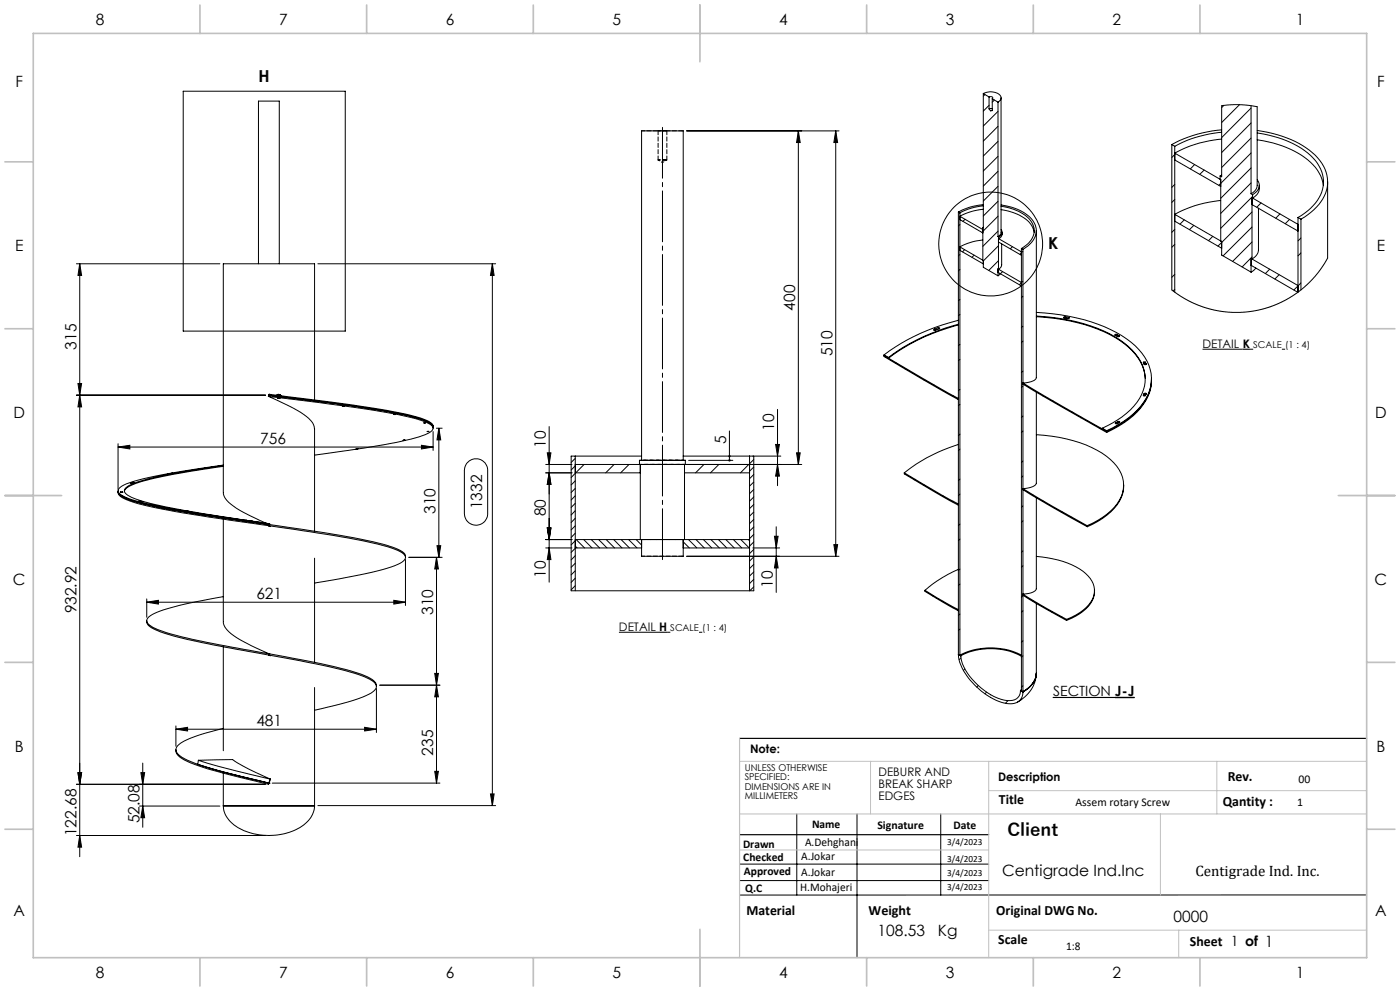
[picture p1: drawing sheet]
<svg xmlns="http://www.w3.org/2000/svg" width="420mm" height="297mm" viewBox="0 0 420 297" stroke-linecap="round" stroke-linejoin="round" font-family="sans-serif">
<g fill="none" stroke="#000" stroke-width=".3">
<path d="M55 27.3h48.6v71.9h-48.6zM206 39.2h45.7M239.5 39.2l.6 3.5h-1.1zM239.5 39.2v100M250.7 39.2v127.5M250.7 39.2l.6 3.5h-1.1zM295 28a4.2 4.2 0 0 1 5.3 1 1.45 1.45 0 0 1-.9 1.6M295 28v40.4l-.2-.1M295 28l1.7 1.1M295.5 28.3l-.5 .5M296.7 31.6l-1.7 1.7M296.7 29.1l.3-.1a.45 .45 0 0 1 .7 0 .45 .45 0 0 1 0 .6"/>
<path d="M296.7 32.6h1M296.7 29.1v3.5M297.7 29.6v3.6h-.5l-.5-.6M297.7 29.6l1.7 1M298.3 30l-.6 .6M299.4 33.4l-4.4 4.4M299.4 37.8l-4.4 4.5M299.4 30.6v40.3M300.3 29.3v40.4l-.1 .5-.8 .7M366.5 39.6a36.2 36.2 0 0 0-14.1 4.2M366.5 38.9a37.7 37.7 0 0 0-15 4.4M367.1 31.6l-.6 .6"/>
<path d="M371.9 31.4l-5.4 5.3M375.3 32.4l-8.8 8.8M375.3 36.9l-8.8 8.8M375.3 31.7v26.4M377.2 39.9a28 28 0 0 1 17.4 8.2 9.6 9.6 0 0 1-.7 13.6l-1.6 1.5-2.9 2M377.2 39.1a29.8 29.8 0 0 1 18.1 8.2 10.2 10.2 0 0 1-.4 14.8l-2.5 2.2-2.1 1.4M299.4 42.4l-4.4 4.4M299.4 46.8l-4.4 4.5M299.4 51.3l-4.4 4.5M299.4 55.8l-4.4 4.5M351.5 43.3v43.6l2.5 1.7 3.4 2 3.3 1.3 2.9 .9 4.1 .7 4.6 .1 3.3-.3 4-.9 3.9-1.4 3.4-1.8 3.5-2.4 3.4-3.1 2.4-3.1 2.1-3.2v-22.9M351.5 43.3l.9 .5"/>
<path d="M352.4 59.8l-.9 .9M352.4 55.3l-.9 .9M352.4 43.8v43.8M352.4 47.9l13.8 8M352.7 46l-1.2 1.2M358.4 49.3l-1.3 1.3M361.2 51l-1.3 1.2M366 52.7l.5 .3v-21.3l5.4-.3 5.3 .6v23.7l-.6 1.3-1.3 1.1M366 52.7v1.1h.2M366.2 53.8v18.4l.3 .2M366.5 41.7a34.7 34.7 0 0 0-14.1 4.2l13.8 7.9M366.5 52.5l-.5 .2"/>
<path d="M375.3 41.4l-8.8 8.8M375.3 45.9l-9.6 9.7M375.3 50.3l-9.1 9.1M375.3 54.8l-9.1 9.2M375.3 58.1l.5 .2M375.6 59.3l13.8 7.9M375.6 59.3v18.3M375.6 59.3l.2 .1M375.8 58.9l-9.6 9.5M375.8 58.3v1.1M377.2 41.9a28 28 0 0 1 17.4 8.3l1.6 2.4 .8 2.9M377.2 53.9a2.85 2.85 0 0 1-1.4 4.4"/>
<path d="M377.8 55.5a3.6 3.6 0 0 1-2 3.9M22.9 79.1h43.1M23.9 79.1l.6 3.4h-1.1zM23.9 79.1v177.6M77.5 79.1v-48.8h6.3v48.8M95.4 79.1h53.3M147.7 79.1l.5 3.4h-1.1zM147.7 79.1v162.3M287.5 63.5v132.7M287.5 63.5l.5 .3M288 67.3l-.5 .4M288 76.3l-.5 .4"/>
<path d="M288 63.8v132.6M288 65.8l6.9 4M288 75l7 4.1M289.4 74.8l-.7 .7M289.5 65.7l-.6 .7M292.2 76.5l-.6 .6M294.8 68.3l.1 .5M294.9 71.9l-.3 .1a17.3 17.3 0 0 0-6.6 2l7 4.1M294.9 68.8l.1 9.3M295 62.7l-1.9 .3a16 16 0 0 0-5.1 1.8l6.9 4M295 61.7l-1.9 .3a16 16 0 0 0-5.1 1.8M295 61.3a18.2 18.2 0 0 0-7.5 2.2"/>
<path d="M295 78.1v2l4.4 2.6M295 68.1l-.2 .2M299.4 60.3l-4.4 4.4M299.4 64.8l-4.8 4.9M299.4 69.3l-4.5 4.5M299.4 70.9l.2 .1M299.5 73.7l-4.5 4.5M299.5 78.1l-2.9 3M299.5 71.5l6.9 4M299.5 71.5v9.2M299.5 72.5l6.9 4M299.5 71.5l.1 .1"/>
<path d="M299.6 71v.6M300.3 62.8a12.8 12.8 0 0 1 9.3 5l.6 1.8M300.3 61.8a12.6 12.6 0 0 1 9.3 5 5.4 5.4 0 0 1-2.6 7.4l-.6 .3M300.3 61.5a13.6 13.6 0 0 1 9.7 4.9 5.4 5.4 0 0 1-2.1 7.6l-1 .7M300.3 68.8a1.38 1.38 0 0 1-.7 2.2M300.5 73.1v6.4l-.3 .6-.7 .6M300.6 69.6a1.81 1.81 0 0 1-1 2M303.7 73.9l-.6 .7M306.4 74.5v132.5l.5 .3M306.4 74.5l.5 .2M306.9 75.3l-.9 .9M306.9 74.7v132.7a7 7 0 0 0 4-5.6v-20.9"/>
<path d="M310.9 69.1v44.1l-.3 .5-.8 .5-2.9 .6M352.4 68.8l-.9 .8M352.4 73.2l-.9 .9M352.4 66.3l14.1 8.1M355.3 65.9l-1.3 1.3M358.1 67.6l-1.3 1.2M363.8 70.8l-1.3 1.3M366.2 60.1a36 36 0 0 0-13.8 4.1l14.1 8.2M366.5 72.4v4l8.8 5.2M375.3 77.5l14.1 8.1M375.3 77.5v4.1M375.3 79.5l14 8.1"/>
<path d="M375.3 77.5l.3 .1M375.6 63.5l-10.2 10.3M375.6 68l-8.7 8.7M375.6 72.5l-5.8 5.8M375.6 77l-3 3M375.6 61.3l13.8 7.9M377.5 62.4v12.8l-.6 1.3-1.3 1.1M378.3 60.8l-1.3 1.3M384 64.1l-1.3 1.3M386.9 65.8l-1.3 1.3M389.4 65.2v22.4M389.4 65.2l.9 .5"/>
<path d="M390.3 71.3l-.9 .9M390.3 75.8l-.9 .9M390.3 65.7v21.2M280.3 98.8l-.1 .2M280.3 98.6v.2M280.6 98.8h-.3M281 98.8l-.4-.1-.1 .3M281.5 98.2h.4v.3l-1.4 .5-.4-.1 .2-.3M281.5 98.2l-1.2 .4M281.5 98.2v.2M287.5 97.4a58 58 0 0 0-20.9 9.9M287.5 97.2a59.1 59.1 0 0 0-20.9 9.9"/>
<path d="M287.5 96a61.4 61.4 0 0 0-22.3 10.4M288 89.7l-.5 .5M288 80.7l-.5 .5M288 94.2l-.5 .4M299.4 80.6l7 4.1M299.4 80.6v2.1M299.4 81.6l7 4.1M299.4 80.6l.1 .1M300.8 81.4l-1.4 1.3M306.9 84.3l-1.1 1M306.9 97.8l-.5 .4M306.9 88.8l-.5 .4"/>
<path d="M310.9 94.9a52.2 52.2 0 0 1 25.1 7.2 15 15 0 0 1 7.6 11.3M310.9 94.7a51.8 51.8 0 0 1 24.9 7.1 16.2 16.2 0 0 1 7.6 10.2 13 13 0 0 1-5.5 11.9l-2.7 2-4.5 2.4M310.9 93.6a52.8 52.8 0 0 1 27 7.9 15 15 0 0 1 7.5 13 16.7 16.7 0 0 1-8.2 11.7l-5.2 2.9M319.5 95.3l.3-.1 .2 .2M319.5 95l-.4 .2 1.4 .3 .3-.1-.2-.3M319.5 95.2h-.3M319.5 95l1.1 .1M319.5 95v.2M319.5 95.2h.3M320.6 95.1v.3M352.4 82.2l-.9 .9M352.4 86.7l-.4 .5"/>
<path d="M376.7 80.3l-1.4 1.3M380.9 80.7l-1.3 1.3M383.8 82.3l-1.4 1.3M390.3 84.8l-2.1 2.1M22.9 118.4h56.8M23.4 114.9h1.1l-.6 3.5zM23.9 118.4l.6 3.6h-1.1zM80.5 118.8l1.3 .6a38.3 38.3 0 0 1 11.4 6.6 3.7 3.7 0 0 1 1.1 2.5M80.5 118.8h.1M80.6 118.8a431.9 431.9 0 0 1 43.3 6.5 11 11 0 0 1 5.9 2.6 1.66 1.66 0 0 1-1.4 2 83.3 83.3 0 0 1-19.3 4.4l-14.7 2.1M80.7 118.4l2.6 .4-.2-.1M80.7 118.4a494.1 494.1 0 0 1 41.9 6.2 15.3 15.3 0 0 1 7.2 2.9l.1 .4"/>
<path d="M80.7 118.4h.1M80.7 118.4l-.1 .4M80.7 118.4a494.1 494.1 0 0 1 41.9 6.2 14.4 14.4 0 0 1 7.2 2.9l.1 .4M80.7 118.4l-.2 .4M80.7 118.2a494.1 494.1 0 0 1 41.9 6.1 15.4 15.4 0 0 1 7.2 3l.1 .6M80.7 118.2h.1M80.7 118.2v.2M82.8 118.7h.1M83.1 118.4l1.2 .2M83.1 118.4v.1M83.1 118.7h-.3h.4M83.1 118.7h.1"/>
<path d="M83.1 118.5l1 .1M83.3 119.2l.6 .1M83.3 119.2v.1M83.3 119.1v.1M83.3 118.5h.1M83.3 119.3h.5zM83.4 118.5l.6 .1M83.7 118.8l1 .1M83.7 119.2h.4l-.2 .1M83.9 119.3h-.1M84 118.2l.3 .4M84 118.2h-.6l-.3 .2"/>
<path d="M84.3 118.6h-.1M84.4 118.9h.3M84.4 118.9h.1M84.4 118.9h-.3l.6 .1M94.4 119.9v-40.8h-27.4v68.4M265.2 106.4v.2M265.2 106.6l22.3 12.8v.4l-16.7-9.6-5.6-3.3zM265.2 106.4l1.4 .7M265.2 106.6l1.4 .7M266.6 107.1v.2M268.9 108.8l-.2 .1M271.7 110.4l-.1 .2"/>
<path d="M277.4 113.7l-.2 .2M280.2 115.4l-.1 .2M286 118.6l-.2 .2M288 103.2l-.5 .4M288 116.7l-.5 .4M288 107.7l-.5 .4M306.9 111.2l-.5 .5M306.9 102.2l-.5 .5M306.9 115.7l-.5 .4M306.9 114.8v.3l2.9 1.8 22.2 12.7M306.9 114.8l25.1 14.5M307.4 115.1l-.2 .3"/>
<path d="M310.9 117.5v27.3M313.1 118.5l-.2 .2M334.8 100.6h.5l-.2 .2M335 100.2h-.4l-.1 .2 .9 .5h.3l.1-.3M335 100.4l-.5 .1M335 100.2l.8 .4M335 100.2v.2M335 100.4l.2 .2M335.8 100.6v.3M343 108.6l.3 .7 .6-.2M343 108.6h.1M343 118.5v.1"/>
<path d="M343 108.7l.6 .1M343.1 108.9h.6l-.5 .2M343.3 117.9l.4-.1 .2 .2-.3 .6-.6-.1M343.3 117.9l-.3 .6M343.3 117.9v.2M343.3 118.1l-.2 .3M343.6 108.5l-.6 .1M343.6 108.5l.3 .6M343.6 108.5v.3M343.6 108.8l.1 .1M343.7 118.3l-.5 .1 .4 .1M343.9 118.1h-.6"/>
<path d="M343.9 109.1v.1M345.4 113.4a13.3 13.3 0 0 1-5.4 10.8 29.9 29.9 0 0 1-8 5.1M345.4 113.9a15 15 0 0 1-6.7 11.8l-3.1 2-3.6 1.9M360.8 104.7h12M375 104.7h1M384.6 104.7h.9M35.4 134l3.5-.5v1zM35.4 133v13.7M35.4 134h94.5M67 139.4a183.4 183.4 0 0 0-28.3 5.3l-2.1 1a1.45 1.45 0 0 0-1.2 1.4 1.45 1.45 0 0 0 1.3 1.4 54.1 54.1 0 0 0 14.1 3.9l29.8 4.5M67 139.5a160.3 160.3 0 0 0-26.6 5.3 3.9 3.9 0 0 0-3.1 2.3 3.7 3.7 0 0 0 2.7 2.2 125 125 0 0 0 23.3 5l17.3 2.6M67 139.8a151.5 151.5 0 0 0-27 5.4 3.8 3.8 0 0 0-2.7 2"/>
<path d="M94.4 128.5v30.7M102.7 121.6l.6 .1zM106.8 134.5h.6zM118 124.2h.6zM120.9 131.9h.7zM126.4 133.5l3.5 .5-3.5 .5zM127 126.7h.7zM128.1 129.3h.6zM129.9 129.3v5.7M129.9 127.9v.4M130.9 128.3h1.7M131.7 128.3l.5 3.5h-1.1z"/>
<path d="M131.7 128.3v38.7M140.1 138.7a3.5 3.5 0 0 1 3.9-1 3.5 3.5 0 0 1 2.3 3.3v12.9a3.5 3.5 0 0 1-3.5 3.5 3.5 3.5 0 0 1-3.5-3.5v-12.9l.2-1.1zM163.7 139.2h7.9M164.2 135.7h1.1l-.6 3.5zM164.7 127.8v46.7M172.6 136.7h-1.3v40.4h54.8v-40.4M172.6 136.7h19.9M172.6 139.2h19.2M172.6 136.7v40.4M172.6 137.4l-1.3 1.2M172.6 139.6l-1.3 1.3M175.2 139.2l-2.5 2.5"/>
<path d="M184.2 139.2l-2.5 2.5M188.7 139.2l-2.5 2.5M191.8 138h13.8v1.2h-13.8zM192.1 139.2v22.5M192.5 138v-98.8h12.5v98.8M193.1 139.2h47.4M205 136.7h19.9M205.4 139.2v22.5M206.6 138h13.3M211.2 139.2l-2.5 2.5M215.7 139.2l-2.6 2.5M218.8 129.1v8.9"/>
<path d="M224.6 139.2l-2.5 2.5M224.9 136.7v40.4M224.9 136.7h.1M226.1 137.7l-1.2 1.3M226.1 140l-1.2 1.2M232.7 133.2h1.1l-.5 3.5zM233.3 122.7v22.9M233.3 139.2l.5 3.5h-1.1zM234.2 136.7h-9.3M239 135.7h1.1l-.6 3.5zM287.5 133.2a50.2 50.2 0 0 0-16.2 8.5M288 130.1l-.5 .5"/>
<path d="M288 121.2l-.5 .4M288 134.6l-.5 .5M306.9 124.7l-.5 .4M306.9 138.1l-.5 .5M306.9 129.2l-.5 .4M310.9 130.3a40.4 40.4 0 0 1 21 6.4 10.7 10.7 0 0 1 5.1 9.8 12.7 12.7 0 0 1-6.2 8.5l-4.7 2.5M315.9 120.2l-.2 .1M321.6 123.4l-.2 .2M324.5 125.1l-.2 .1M330.2 128.3l-.2 .2M330.7 128.3v.2l1.3 .8M330.7 128.3l1.3 .8"/>
<path d="M332 129.1v.2M332 129.3v.3M334.6 126.8l.2 .2h.3M334.6 126.8v.2M335.4 126.3l.5 .2-.8 .5M335.4 126.3l-.8 .5M335.4 126.3v.2M335.6 126.7h-.5l.1 .3M35.5 147.1v.2M35.5 147.3l-.1 .4M35.5 147.3v.2a6.1 6.1 0 0 0 4.2 2.5 242.3 242.3 0 0 0 31.7 5.9l9.2 1.3v-.3M35.5 147.7l.1 .5a14.4 14.4 0 0 0 7.5 3.2 453.6 453.6 0 0 0 37.5 6.1"/>
<path d="M35.5 147.3v.2a6.1 6.1 0 0 0 4.2 2.5 244.7 244.7 0 0 0 31.7 5.9l9.3 1.3M36.1 147.4h.6l.1 .2h-.6zM36.8 147.4v.2M39.2 144.8h.1M39.7 144.6h.6l-1.1 .2M39.7 144.6l-.5 .2M39.7 144.6v.2M42.2 150.2h-.6l1.2 .2M42.2 150.2l.6 .2M42.2 150.2v.2M42.8 150.4h.1M50.5 142v.1"/>
<path d="M51.4 141.8h.5l-1.4 .2M51.4 141.8l-.9 .2M51.4 141.8v.2M55.6 153.1l-.5-.1 1.7 .3-.1-.1M55.6 153.1l1.1 .1M55.6 153.1h.1M56.7 153.2v.1M67 147.6a5.4 5.4 0 0 0 3.1 4.1 59.7 59.7 0 0 0 9.7 5.1M67 155.6v30.7M74.2 156l-.4-.1 1.9 .3h-.4M74.2 156h.1M74.9 156.3l.6 .1z"/>
<path d="M80.6 157.5a325.8 325.8 0 0 1 35.6 6.3l3.1 1.2 1.4 .7a1.42 1.42 0 0 1 1 1.4 1.42 1.42 0 0 1-1 1.3 42.8 42.8 0 0 1-12.8 3.9l-13.5 2.5M80.6 157.5l.6 .3M80.6 156.9h.1M80.6 157.2h.1M80.7 157.2h.1M80.7 157.2a322.9 322.9 0 0 1 35.5 6.3l3.9 1.5a2.01 2.01 0 0 1 1.6 2M80.7 157.2l-.1 .3M163.7 141.7h7.9M164.2 158.2h1.1l-.6 3.5zM164.7 141.7l.6 3.5h-1.1zM172.6 141.7h19.5M172.6 141.8l-1.3 1.3"/>
<path d="M172.6 144.1l-1.3 1.2M172.6 146.4l-1.3 1.2M172.6 148.6l-1.3 1.3M172.6 150.8l-1.3 1.3M172.6 153.1l-1.3 1.2M172.6 155.3l-1.3 1.3M172.6 157.6l-1.3 1.2M172.6 159.8l-1.3 1.3M205.4 141.7h19.5M226.1 142.2l-1.2 1.3M226.1 144.5l-1.2 1.2M226.1 146.7l-1.2 1.3"/>
<path d="M226.1 148.9l-1.2 1.3M226.1 151.2l-1.2 1.2M226.1 153.5l-1.2 1.2M226.1 155.7l-1.2 1.2M226.1 157.9l-1.2 1.3M232.9 157.9v19.6M271.3 141.7l11.1 6.6 5.1 2.8v.3l-16.2-9.4zM274.5 143.6l-.2 .2M277.3 145.3l-.2 .2M283 148.6l-.2 .2M285.9 150.2l-.2 .2M288 143.6l-.5 .4"/>
<path d="M288 157.1l-.5 .4M288 148.1l-.5 .5M306.9 151.6l-.5 .5M306.9 142.7l-.5 .4M306.9 156.1l-.5 .5M306.9 146.4v.2a187.5 187.5 0 0 0 19.3 11.3M306.9 146.4l8.8 5.3 10.4 5.8M310.1 148.4l-.2 .2M310.9 144.8l-.3 .5-.8 .5-2.9 .6M310.9 149.2v27.3l-.3 .5-.8 .5-2.9 .6M312.9 150.1l-.2 .2M318.6 153.3l-.2 .3"/>
<path d="M321.5 155l-.2 .1M326.1 157.5l.1 .4M337.1 145.2v.3M337.1 145.5a10.7 10.7 0 0 1-5 8.9 25.6 25.6 0 0 1-5.9 3.5M44 179.5v5.5M67 178.8l-11.6 2.3a31.4 31.4 0 0 0-10.6 3.7 1.56 1.56 0 0 0-.7 1.6 1.56 1.56 0 0 0 1.2 1.2 54.9 54.9 0 0 0 15.4 4.6l20 3.7M94.4 167.3v31.2M118.1 179.9l3.5 .6-3.5 .5zM121.6 167.7v13.8M131 167l.5 3.5h-1.1zM131 167v67.7M131.1 163.5h1.1l-.5 3.5z"/>
<path d="M132.6 167h-9.9M163.7 164.2h7.9M163.7 161.7h7.9M164.7 164.2l.6 3.5h-1.1zM172.6 164.2h19.9M172.6 161.7h19.5M172.6 162.1l-1.3 1.2M172.6 164.3l-1.3 1.3M172.6 166.5l-1.3 1.3M172.6 168.8l-1.3 1.2M172.6 171.1l-1.3 1.2M172.6 173.3l-1.3 1.3"/>
<path d="M172.6 175.5l-1.3 1.3M172.6 163.7l.5 .5M172.9 161.7l2.5 2.5M175.1 161.7l2.5 2.5M177.4 161.7l2.5 2.5M179.6 161.7l2.5 2.5M181.9 161.7l2.5 2.5M184.1 161.7l2.5 2.5M186.3 161.7l2.5 2.5M188.6 161.7l2.5 2.5M190.9 161.7l1.6 1.7M192.1 161.7h13.3"/>
<path d="M192.5 161.7v5h12.5v-5M205 164.2h19.9M205 162.4l1.8 1.8M205.4 161.7h19.5M206 166.7h45.7M206.6 161.7l2.5 2.5M208.8 161.7l2.5 2.5M211 161.7l2.5 2.5M213.3 161.7l2.5 2.5M215.5 161.7l2.5 2.5M217.8 161.7l2.5 2.5M220 161.7l2.5 2.5"/>
<path d="M222.3 161.7l2.5 2.5M224.5 161.7l.4 .4M225.8 164.2h8.1M226.1 160.2l-1.2 1.2M226.1 162.4l-1.2 1.3M226.1 164.7l-1.2 1.2M226.1 166.9l-1.2 1.3M226.1 169.2l-1.2 1.2M226.1 171.4l-1.2 1.2M226.1 173.6l-1.2 1.3M226.1 175.9l-1.2 1.2M232.3 160.7h1.1l-.5 3.5z"/>
<path d="M232.9 166.7l.5 3.5h-1.1zM250.2 163.2h1.1l-.6 3.5zM277.5 176.9l10 5.8v.4l-10-5.9zM280 178.5l-.2 .2M287.5 170.6l-4.8 2.5-2.9 1.9-2.3 1.9M288 170.6l-.5 .4M288 161.6l-.5 .4M288 175l-.5 .5M306.9 165.1l-.5 .5M306.9 178.6l-.5 .4M306.9 169.6l-.5 .4M306.9 178.1l13.1 7.5"/>
<path d="M306.9 178.1v.1a98.3 98.3 0 0 0 13.1 7.7M307.2 178.3l-.2 .2M310 180l-.2 .2M310.9 166.8a26.1 26.1 0 0 1 14.8 5.1 6.3 6.3 0 0 1 .1 10.2l-3 2.2-2.8 1.3M328.3 176.8a7.1 7.1 0 0 1-3.3 6.4l-2.2 1.4-2.8 1.3M44 180.5l3.5-.6v1.1zM44 180.5h77.6M44 186a1.85 1.85 0 0 0 1.3 2 58.3 58.3 0 0 0 15.4 4.6l19.9 3.7M67 186.4a7 7 0 0 0 4 4.7l4.4 2.4 5.3 2.4M67 193.8v31.2M80.6 196.3a174.6 174.6 0 0 1 28.7 6.5l2.2 1.1a1.8 1.8 0 0 1 1.4 1.6 1.8 1.8 0 0 1-1 1.8 43.7 43.7 0 0 1-13.7 4.6l-3.8 .9M80.6 196.3l.5 .3"/>
<path d="M80.7 195.9h.1M80.7 195.9l17.8 3.5a50.6 50.6 0 0 1 13 4.1l1.2 1.2 .2 .6M80.7 195.9l-.1 .4M185.7 189.5h12M200.1 189.5h1M209.7 189.5h1M282.9 180.2l-.3 .1M287.5 196.2a16.1 16.1 0 0 0 6.4 10.5 13.9 13.9 0 0 0 10.3 4.1 3.3 3.3 0 0 0 2.7-3.4M287.5 196.2h.1M288 184l-.5 .5M288 188.5l-.5 .4M288 196.4a20.2 20.2 0 0 1 18.4 0"/>
<path d="M288 196.4l-.5-.3 .8 .5M288.3 196.6a19.7 19.7 0 0 1 18.1 .1M288.3 196.6a14.4 14.4 0 0 0 5.9 9.5 13.1 13.1 0 0 0 9.5 3.8 2.84 2.84 0 0 0 2.4-3M288.3 197.2l-.6 .5M306.9 192l-.5 .5M306.9 183.1l-.5 .4M306.9 196.5l-.5 .5M315.7 183.3l-.2 .2M318.6 184.9l-.3 .2M320 185.6v.3M52.8 218.5l3.5-.5v1.1zM52.8 217.6v6.1"/>
<path d="M52.8 218.5h60.1M67 218.3l-.6 .1a40.2 40.2 0 0 0-12.6 4.7 1.92 1.92 0 0 0-1 1.8 1.92 1.92 0 0 0 1.2 1.6 43.3 43.3 0 0 0 13.4 5l13.3 3.2M94.4 206.1v35.5M109.4 218l3.5 .5-3.5 .6zM112.9 206.3v13.2M112.9 205.3v.4M113.9 205.3h18.1M130.4 201.8h1.1l-.5 3.5zM131 205.3l.5 3.5h-1.1zM289.5 200.5l-.5 .4M293.5 205.5l-.5 .4M296 207.4l-.5 .5"/>
<path d="M302.4 210l-.8 .8M306.1 206.9l.8 .4M306.4 206.7l-.3 .2M306.9 205.5l-.5 .4M310.9 202a10.1 10.1 0 0 1-5.6 8.4M310.9 201.7a7 7 0 0 1-4 5.6M315.9 209h24.4M22.9 235.1h56.7M23.4 231.6h1.1l-.6 3.5zM42.3 231.6h1.1l-.6 3.5zM42.8 228.7v19.2M52.8 224.7a2.5 2.5 0 0 0 1.8 2.6 67 67 0 0 0 16.3 5.4l9.7 2.4 .1-.4"/>
<path d="M59.5 227.9l6.1 1.8 15.4 3.8M59.5 227.9l-.2 1.2 1.4 .4 6.4 1.9 13.6 3.3M59.5 227.9l10.3-.3 5 3 6.4 2.9M67 231.7v9.9M80.6 234.7h.1M80.7 234.7h.1M81 233.5h.2M81 233.5l-.3 1.2M81.2 233.5l-.4 1.1M81.7 234.7h50.3M130.4 231.2h1.1l-.5 3.5zM147.1 237.9h1.1l-.5 3.5z"/>
<path d="M22.9 250.4h56.8M23.9 250.4l.6 3.5h-1.1zM41.8 241.6h24.2M42.8 241.6l.6 3.5h-1.1zM67 241.6a8.9 8.9 0 0 0 6.2 7.4 18.8 18.8 0 0 0 18.4-2.2 7.4 7.4 0 0 0 2.8-5.2M67 241.4h27.4zM67 241.6h27.4M95.4 241.4h53.3M221.9 259h74.7M239 243.9v24.3M257.1 243.9v43.1M282.2 243.9v24.3"/>
<path d="M221.9 263.9h74.7M410 268.2h-188.1"/>
<circle cx="297.2" cy="73.1" r="15.6"/>
</g>
<path d="M372.8 104.7h2.2M197.7 189.5h2.4" fill="none" stroke="#000" stroke-width=".33"/>
<path d="M334.5 209.1h5.8" fill="none" stroke="#000" stroke-width=".4"/>
<path d="M198.7 37.2v131.5" fill="none" stroke="#000" stroke-width=".3" stroke-dasharray="15.2 1.3 1.3 1.3" stroke-dashoffset="-1"/>
<path d="M221.9 221.3h188.1M221.9 250.2h74.7" fill="none" stroke="#000" stroke-width=".35"/>
<path d="M221.9 228.2h188.1M261.2 228.2v15.7M296.6 228.2v58.8M296.6 237h113.4M365.1 228.2v15.7M221.9 243.9h188.1M221.9 254.7h74.7M348.1 243.9v24.3M296.6 278.8h113.4M353.6 278.8v8.2" fill="none" stroke="#c0c0c0" stroke-width=".3"/>
<path d="M221.9 221.3v65.7" fill="none" stroke="#c0c0c0" stroke-width=".35"/>
<g fill="none" stroke="#c0c0c0" stroke-width=".5">
<path d="M10 10h400v277h-400zM60 1.5v8.5M110 1.5v8.5M160 1.5v8.5M210 1.5v17M260 1.5v8.5M310 1.5v8.5M360 1.5v8.5M1.5 48.5h8.5M410 48.5h8.5M1.5 98.5h8.5M410 98.5h8.5"/>
<path d="M1.5 148.5h17M401.5 148.5h17M1.5 198.5h8.5M410 198.5h8.5M1.5 248.5h8.5M410 248.5h8.5M210 278.5v17M60 287v8.5M110 287v8.5M160 287v8.5M260 287v8.5M310 287v8.5"/>
<path d="M360 287v8.5"/>
</g>
<g fill="#000">
<path d="M147.7 79.1l.5 3.4h-1.1zM147.1 237.9h1.1l-.5 3.5z"/>
<path d="M23.4 114.9h1.1l-.6 3.5zM23.9 79.1l.6 3.4h-1.1zM131.1 163.5h1.1l-.5 3.5zM131.7 128.3l.5 3.5h-1.1zM130.4 231.2h1.1l-.5 3.5zM131 205.3l.5 3.5h-1.1zM23.4 231.6h1.1l-.6 3.5zM23.9 118.4l.6 3.6h-1.1zM232.9 166.7l.5 3.5h-1.1zM232.3 160.7h1.1l-.5 3.5zM164.2 158.2h1.1l-.6 3.5zM164.7 141.7l.6 3.5h-1.1zM164.7 164.2l.6 3.5h-1.1zM164.2 158.2h1.1l-.6 3.5zM218.5 137.8v.4l.3 .1v-.3v.3a.36 .36 0 0 0 .4-.5 .36 .36 0 0 0-.7 0zM218.5 136.5a.37 .37 0 0 0 .2 .6 .37 .37 0 0 0 .5-.3 .37 .37 0 0 0-.4-.5v.4v-.4z"/>
<path d="M126.4 133.5l3.5 .5-3.5 .5zM35.4 134l3.5-.5v1zM118.1 179.9l3.5 .6-3.5 .5zM44 180.5l3.5-.6v1.1zM109.4 218l3.5 .5-3.5 .6zM52.8 218.5l3.5-.5v1.1z"/>
<path d="M23.4 231.6h1.1l-.6 3.5zM23.9 250.4l.6 3.5h-1.1zM131 167l.5 3.5h-1.1zM130.4 201.8h1.1l-.5 3.5zM232.7 133.2h1.1l-.5 3.5zM233.3 139.2l.5 3.5h-1.1zM164.2 135.7h1.1l-.6 3.5zM164.7 141.7l.6 3.5h-1.1zM250.7 39.2l.6 3.5h-1.1zM250.2 163.2h1.1l-.6 3.5zM239.5 39.2l.6 3.5h-1.1zM239 135.7h1.1l-.6 3.5z"/>
<path d="M42.8 241.6l.6 3.5h-1.1zM42.3 231.6h1.1l-.6 3.5z"/>
</g>
<path d="M205.1 139.2h-13.2M205.1 137.9h-13.2M205.1 139.2h-13h13.3h-.3" fill="none" stroke="#000" stroke-width=".3" stroke-dasharray="1.3 .6" stroke-dashoffset=".7"/>
<path d="M205 39.2h-.5M205.6 139.2h-.5M205.6 137.9h-.5M204.9 161.7h-12.8M205 166.7h-.5M205.4 161.7h-.5" fill="none" stroke="#000" stroke-width=".3" stroke-dasharray="1.3 .6"/>
<path d="M204.5 39.2h-12M204.5 166.7h-12" fill="none" stroke="#000" stroke-width=".3" stroke-dasharray="1.3 .6" stroke-dashoffset=".3"/>
<path d="M204.8 137.9h-12.3h12.5h-.2M204.8 161.7h-12.3h12.5h-.2" fill="none" stroke="#000" stroke-width=".3" stroke-dasharray="1.3 .6" stroke-dashoffset=".5"/>
<path d="M200 39.2h-2.6h2.6M200.1 47.9h-2.7h2.7" fill="none" stroke="#000" stroke-width=".3" stroke-dasharray="1.3 .6" stroke-dashoffset="-.1"/>
<path d="M197.4 39.2v8.7M200.1 47.9v-8.7" fill="none" stroke="#000" stroke-width=".3" stroke-dasharray="1.3 .6" stroke-dashoffset=".1"/>
<path d="M197.4 47.9l1.3 .8M198.7 48.7l1.4-.8" fill="none" stroke="#000" stroke-width=".3" stroke-dasharray="1.3 .6" stroke-dashoffset=".8"/>
<text font-size="5.3" x="302.2" y="250.7">Client</text>
<g font-size="4.9">
<text x="77.6" y="24.6">H</text>
<text x="314.5" y="74.5">K</text>
</g>
<g font-size="4.7">
<text x="28.7" y="7.6">8</text>
<text x="83.7" y="7.6">7</text>
<text x="133.7" y="7.6">6</text>
<text x="183.7" y="7.6">5</text>
<text x="233.7" y="7.6">4</text>
<text x="283.7" y="7.6">3</text>
<text x="333.7" y="7.6">2</text>
<text x="388.7" y="7.6">1</text>
<text x="4.6" y="26.1">F</text>
<text x="413.1" y="26.1">F</text>
<text x="4.5" y="75.3">E</text>
<text x="413" y="75.3">E</text>
<text x="238.5" y="93.1" transform="rotate(-90 238.5 93.1)">400</text>
<text x="22.9" y="104.8" transform="rotate(-90 22.9 104.8)">315</text>
<text x="249.7" y="106.8" transform="rotate(-90 249.7 106.8)">510</text>
<text x="4" y="125.3">D</text>
<text x="412.5" y="125.3">D</text>
<text x="232.3" y="129.1" transform="rotate(-90 232.3 129.1)">10</text>
<text x="78" y="133">756</text>
<text x="163.7" y="134.3" transform="rotate(-90 163.7 134.3)">10</text>
<text x="217.8" y="133" transform="rotate(-90 217.8 133)">5</text>
<text x="130.7" y="154" transform="rotate(-90 130.7 154)">310</text>
<text x="144.6" y="152.6" transform="rotate(-90 144.6 152.6)">1332</text>
<text x="163.7" y="154.7" transform="rotate(-90 163.7 154.7)">80</text>
<text x="163.7" y="173.2" transform="rotate(-90 163.7 173.2)">10</text>
<text x="3.9" y="175.3">C</text>
<text x="76.9" y="179.4">621</text>
<text x="231.9" y="176.2" transform="rotate(-90 231.9 176.2)">10</text>
<text x="412.4" y="175.3">C</text>
<text x="22.9" y="183.8" transform="rotate(-90 22.9 183.8)">932.92</text>
<text x="130" y="184.3" transform="rotate(-90 130 184.3)">310</text>
<text x="76.9" y="217.5">481</text>
<text x="4.4" y="225.3">B</text>
<text x="130" y="226.5" transform="rotate(-90 130 226.5)">235</text>
<text x="412.9" y="225.3">B</text>
<text x="22.9" y="250.6" transform="rotate(-90 22.9 250.6)">122.68</text>
<text x="41.8" y="246.8" transform="rotate(-90 41.8 246.8)">52.08</text>
<text x="300.6" y="262.6">Centigrade Ind.Inc</text>
<text x="4" y="274.6">A</text>
<text x="412.5" y="274.6">A</text>
<text x="263.3" y="280.5">108.53</text>
<text x="281.4" y="280.5">Kg</text>
<text x="352.1" y="276.4">0000</text>
<text x="28.7" y="293.1">8</text>
<text x="83.7" y="293.1">7</text>
<text x="133.7" y="293.1">6</text>
<text x="183.7" y="293.1">5</text>
<text x="233.7" y="293.1">4</text>
<text x="283.7" y="293.1">3</text>
<text x="333.7" y="293.1">2</text>
<text x="388.7" y="293.1">1</text>
</g>
<text font-size="4.5" x="358.6" y="262.6">Centigrade Ind. Inc.</text>
<g font-size="4.2">
<text x="315.9" y="208.6">SECTION J-J</text>
<text x="368.3" y="234.1">Rev.</text>
<text x="299.7" y="240.9">Title</text>
<text x="366.8" y="241.6">Qantity :</text>
<text x="223.9" y="274.2">Material</text>
<text x="260.6" y="274.2">Weight</text>
<text x="298.9" y="274.2">Original DWG No.</text>
<text x="299.5" y="282.8">Scale</text>
<text x="357" y="283.6">Sheet 1 of 1</text>
</g>
<g font-size="3.5">
<text x="360.8" y="104.3">DETAIL K</text>
<text x="185.7" y="189.1">DETAIL H</text>
<text x="225" y="225.7">Note:</text>
<text x="263.6" y="232.6">DEBURR AND</text>
<text x="263.6" y="236.1">BREAK SHARP</text>
<text x="263.6" y="239.7">EDGES</text>
<text x="299.4" y="234.1">Description</text>
<text x="389.6" y="234.7">00</text>
<text x="322.6" y="241.6">Assem rotary Screw</text>
<text x="389.2" y="241.6">1</text>
<text x="243.6" y="248.1">Name</text>
<text x="263.2" y="248.5">Signature</text>
<text x="286" y="248.5">Date</text>
<text x="222.9" y="254">Drawn</text>
<text x="240.4" y="257.8">A.Jokar</text>
<text x="241.5" y="253.6">A.Dehghani</text>
<text x="223" y="258.1">Checked</text>
<text x="223.2" y="262.1">Approved</text>
<text x="240.4" y="262.4">A.Jokar</text>
<text x="223.6" y="267.4">Q.C</text>
<text x="240.1" y="267.1">H.Mohajeri</text>
<text x="319.8" y="284.6">1:8</text>
</g>
<g font-size="2.8">
<text x="376" y="104.3">SCALE (1 : 4)</text>
<text x="201.1" y="189.1">SCALE (1 : 4)</text>
<text x="223.4" y="231">UNLESS OTHERWISE</text>
<text x="223.4" y="233.8">SPECIFIED:</text>
<text x="223.4" y="236.7">DIMENSIONS ARE IN</text>
<text x="223.4" y="239.5">MILLIMETERS</text>
<text x="284.2" y="253.2">3/4/2023</text>
<text x="284.2" y="258.4">3/4/2023</text>
<text x="284.2" y="262.7">3/4/2023</text>
<text x="284.2" y="266.6">3/4/2023</text>
</g>
</svg>
